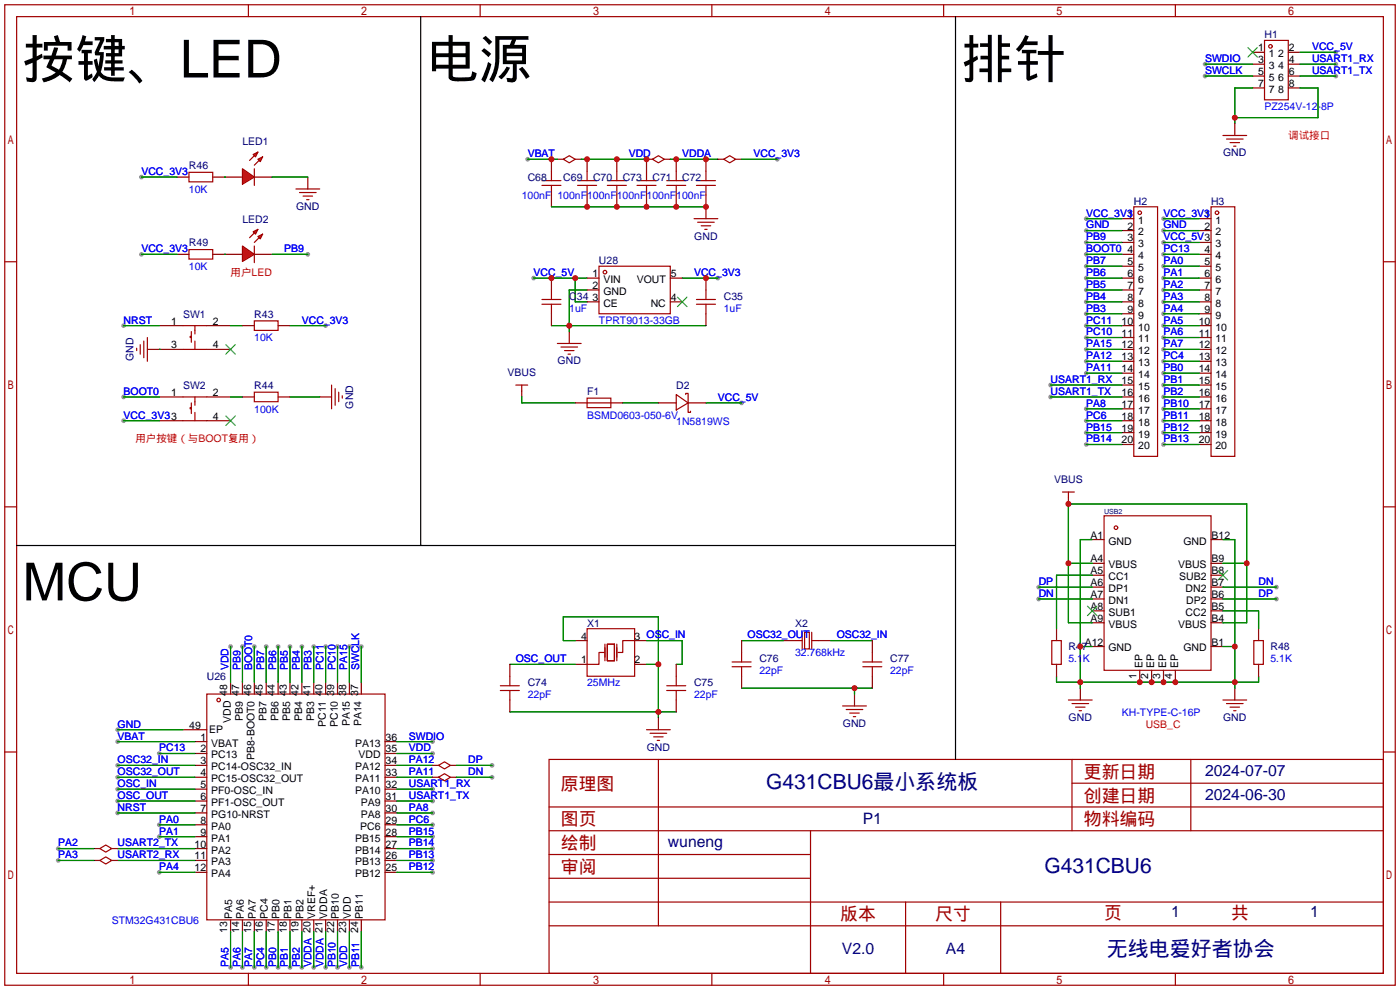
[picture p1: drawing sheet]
<svg xmlns="http://www.w3.org/2000/svg" width="299mm" height="212mm" viewBox="0 0 299 212" stroke-linecap="round" stroke-linejoin="round" font-family="sans-serif">
<g fill="#999">
<circle cx="26.4" cy="69.6" r=".51"/>
<circle cx="26.4" cy="84.8" r=".51"/>
<circle cx="26.4" cy="89.9" r=".51"/>
<circle cx="69.6" cy="69.6" r=".51"/>
<circle cx="222" cy="125.5" r=".51"/>
<circle cx="272.8" cy="125.5" r=".51"/>
<circle cx="272.8" cy="128" r=".51"/>
<circle cx="222" cy="128" r=".51"/>
<circle cx="114" cy="59.4" r=".51"/>
<circle cx="153.4" cy="59.4" r=".51"/>
<circle cx="25.1" cy="156" r=".51"/>
<circle cx="25.1" cy="158.5" r=".51"/>
<circle cx="25.1" cy="163.6" r=".51"/>
<circle cx="25.1" cy="166.1" r=".51"/>
<circle cx="25.1" cy="168.7" r=".51"/>
<circle cx="25.1" cy="171.2" r=".51"/>
<circle cx="25.1" cy="173.7" r=".51"/>
<circle cx="67.1" cy="206.8" r=".51"/>
<circle cx="69.6" cy="206.8" r=".51"/>
<circle cx="74.7" cy="206.8" r=".51"/>
<circle cx="92.5" cy="158.5" r=".51"/>
<circle cx="77.2" cy="138.2" r=".51"/>
<circle cx="92.5" cy="171.2" r=".51"/>
<circle cx="92.5" cy="173.7" r=".51"/>
<circle cx="285.5" cy="16.3" r=".51"/>
<circle cx="257.6" cy="16.3" r=".51"/>
<circle cx="257.6" cy="13.7" r=".51"/>
<circle cx="12.4" cy="181.4" r=".51"/>
<circle cx="12.4" cy="183.9" r=".51"/>
<circle cx="285.5" cy="13.7" r=".51"/>
<circle cx="285.5" cy="11.2" r=".51"/>
<circle cx="112.8" cy="34" r=".51"/>
<circle cx="49.3" cy="138.2" r=".51"/>
<circle cx="92.5" cy="161" r=".51"/>
<circle cx="166.1" cy="34" r=".51"/>
<circle cx="30.2" cy="37.8" r=".51"/>
<circle cx="248.7" cy="56.9" r=".51"/>
<circle cx="34" cy="176.3" r=".51"/>
<circle cx="248.7" cy="62" r=".51"/>
<circle cx="248.7" cy="64.5" r=".51"/>
<circle cx="34" cy="178.8" r=".51"/>
<circle cx="248.7" cy="59.4" r=".51"/>
<circle cx="49.3" cy="206.8" r=".51"/>
<circle cx="248.7" cy="69.6" r=".51"/>
<circle cx="248.7" cy="67.1" r=".51"/>
<circle cx="34" cy="186.4" r=".51"/>
<circle cx="54.4" cy="138.2" r=".51"/>
<circle cx="248.7" cy="54.4" r=".51"/>
<circle cx="51.8" cy="206.8" r=".51"/>
<circle cx="54.4" cy="206.8" r=".51"/>
<circle cx="56.9" cy="206.8" r=".51"/>
<circle cx="59.4" cy="206.8" r=".51"/>
<circle cx="62" cy="206.8" r=".51"/>
<circle cx="64.5" cy="206.8" r=".51"/>
<circle cx="248.7" cy="72.1" r=".51"/>
<circle cx="248.7" cy="74.7" r=".51"/>
<circle cx="248.7" cy="77.2" r=".51"/>
<circle cx="248.7" cy="79.8" r=".51"/>
<circle cx="248.7" cy="82.3" r=".51"/>
<circle cx="248.7" cy="84.8" r=".51"/>
<circle cx="72.1" cy="206.8" r=".51"/>
<circle cx="248.7" cy="87.4" r=".51"/>
<circle cx="77.2" cy="206.8" r=".51"/>
<circle cx="248.7" cy="89.9" r=".51"/>
<circle cx="92.5" cy="186.4" r=".51"/>
<circle cx="92.5" cy="183.9" r=".51"/>
<circle cx="248.7" cy="92.5" r=".51"/>
<circle cx="248.7" cy="95" r=".51"/>
<circle cx="51.8" cy="138.2" r=".51"/>
<circle cx="248.7" cy="51.8" r=".51"/>
<circle cx="34" cy="161" r=".51"/>
<circle cx="232.2" cy="54.4" r=".51"/>
<circle cx="232.2" cy="51.8" r=".51"/>
<circle cx="56.9" cy="138.2" r=".51"/>
<circle cx="232.2" cy="56.9" r=".51"/>
<circle cx="59.4" cy="138.2" r=".51"/>
<circle cx="232.2" cy="59.4" r=".51"/>
<circle cx="62" cy="138.2" r=".51"/>
<circle cx="64.5" cy="138.2" r=".51"/>
<circle cx="67.1" cy="138.2" r=".51"/>
<circle cx="232.2" cy="67.1" r=".51"/>
<circle cx="232.2" cy="62" r=".51"/>
<circle cx="232.2" cy="64.5" r=".51"/>
<circle cx="69.6" cy="138.2" r=".51"/>
<circle cx="72.1" cy="138.2" r=".51"/>
<circle cx="74.7" cy="138.2" r=".51"/>
<circle cx="232.2" cy="69.6" r=".51"/>
<circle cx="232.2" cy="72.1" r=".51"/>
<circle cx="232.2" cy="74.7" r=".51"/>
<circle cx="92.5" cy="168.7" r=".51"/>
<circle cx="224.5" cy="82.3" r=".51"/>
<circle cx="232.2" cy="79.8" r=".51"/>
<circle cx="232.2" cy="77.2" r=".51"/>
<circle cx="224.5" cy="84.8" r=".51"/>
<circle cx="232.2" cy="87.4" r=".51"/>
<circle cx="92.5" cy="176.3" r=".51"/>
<circle cx="92.5" cy="178.8" r=".51"/>
<circle cx="92.5" cy="181.4" r=".51"/>
<circle cx="232.2" cy="89.9" r=".51"/>
<circle cx="232.2" cy="92.5" r=".51"/>
<circle cx="232.2" cy="95" r=".51"/>
<circle cx="232.2" cy="49.3" r=".51"/>
<circle cx="248.7" cy="49.3" r=".51"/>
<circle cx="248.7" cy="46.7" r=".51"/>
<circle cx="232.2" cy="46.7" r=".51"/>
<circle cx="105.2" cy="163.6" r=".51"/>
<circle cx="105.2" cy="166.1" r=".51"/>
<circle cx="30.2" cy="54.4" r=".51"/>
<circle cx="65.8" cy="54.4" r=".51"/>
<circle cx="158.5" cy="86.1" r=".51"/>
</g>
<g fill="none" stroke="#a10000" stroke-width=".25">
<path d="M1 1h297.2v209.6h-297.2zM3.6 3.6h292.1v204.4h-292.1zM53.1 1v2.6M102.6 1v2.6M152.1 1v2.6M201.7 1v2.6M251.2 1v2.6M270.3 8.6h5v12.7h-5zM54.4 36.1v3.5M115.8 39.6h4.1M115.8 38.6h4.1M117.9 36.6v2"/>
<path d="M117.9 39.6v2.1M120.4 34l1.3-.7 1.2 .7-1.2 .8zM123.4 39.6h4.1M123.4 38.6h4.1M125.5 36.6v2M125.5 39.6v2.1M129.8 39.6h4.1M129.8 38.6h4.1M131.8 36.6v2M131.8 39.6v2.1M136.1 39.6h4.1M136.1 38.6h4.1"/>
<path d="M138.2 36.6v2M138.2 39.6v2.1M139.4 34l1.3-.7 1.3 .7-1.3 .8zM142.5 39.6h4.1M142.5 38.6h4.1M144.5 36.6v2M144.5 39.6v2.1M148.8 39.6h4.1M148.8 38.6h4.1M150.9 36.6v2M150.9 39.6v2.1M154.7 34l1.3-.7 1.2 .7-1.2 .8z"/>
<path d="M261.4 29h5M262.1 29.7h3.6M262.9 30.5h2M263.7 31.2h.5M1 55.9h2.6M148.3 46.7h5.1M149.1 47.5h3.6M149.9 48.3h2M150.6 49h.5M242.3 44.2h5.1v53.3h-5.1zM258.8 44.2h5.1v53.3h-5.1zM295.7 55.9h2.5"/>
<path d="M29.2 74.4v.5M30 73.7v2M30.7 72.9v3.6M31.5 72.1v5.1M39.1 74.7h5.1M39.1 69.6h5.1M40.9 71.9h-.3v.2h.3M40.9 70.9v2.3M41.7 69.6v1.8M41.7 72.9v1.8M54.4 68.6h5v2h-5zM115.8 65h4.1"/>
<path d="M115.8 64h4.1M117.9 62v2M117.9 65v2.1M119.1 73.4h5.1M119.9 74.2h3.5M120.6 74.9h2.1M121.4 75.7h.5M148.8 65h4.1M148.8 64h4.1M150.9 62v2M150.9 65v2.1M39.1 89.9h5.1"/>
<path d="M39.1 84.8h5.1M40.9 87.1h-.3v.3h.3M40.9 86.1v2.3M41.7 84.8v1.8M41.7 88.1v1.8M54.4 83.8h5v2.1h-5zM70.9 82.3v5.1M71.6 83.1v3.5M72.4 83.8v2.1M73.2 84.6v.5M110.2 82.3h2.6M111.5 82.3v1.3"/>
<path d="M1 108.3h2.6M227.1 105.2h2.5M228.3 105.2v1.2M236 110.2h22.8v33.1h-22.8zM295.7 108.3h2.5M125.5 134.4h10.1v10.1h-10.1zM129 139.4h-1v2.6h-2.5M129.3 137.7v3.5M129.8 137.7h1.5v3.5h-1.5zM131.8 137.7v3.5M135.6 136.9h-2.5v2.5h-1M169.9 136.9h1.5"/>
<path d="M171.4 135.1v3.6M172 135.1h1v3.6h-1zM173.5 135.1v3.6M173.5 136.9h1.5M44.2 148.3h38.1v48.3h-38.1zM138.2 156h5.1M138.9 156.7h3.6M139.7 157.5h2M140.5 158.2h.5M180.1 150.9h5.1M180.8 151.6h3.6M181.6 152.4h2"/>
<path d="M182.4 153.2h.5M228.3 149.6h5.1M229.1 150.4h3.6M229.9 151.1h2M230.6 151.9h.5M261.4 149.6h5M262.1 150.4h3.6M262.9 151.1h2M263.7 151.9h.5M1 160.7h2.6M117.3 162.3h178.4v45.7h-178.4zM117.3 177.5h178.4"/>
<path d="M117.3 172.5h178.4M140.7 162.3v35.6M173.2 177.5v30.5M229.1 162.3v15.2M229.1 167.4h66.6M254.5 162.3v15.2M295.7 160.7h2.5M21.3 181.4l1.3-.8 1.3 .8-1.3 .7zM21.3 183.9l1.3-.8 1.3 .8-1.3 .8zM117.3 182.6h55.9M117.3 197.9h178.4M117.3 192.8h178.4"/>
<path d="M117.3 187.7h55.9M193.5 192.8v15.2M213.9 192.8v15.2M53.1 208v2.6M102.6 208v2.6M152.1 208v2.6M201.7 208v2.6M251.2 208v2.6"/>
<circle cx="271.5" cy="9.9" r=".38"/>
<circle cx="243.6" cy="45.5" r=".38"/>
<circle cx="260.1" cy="45.5" r=".38"/>
<circle cx="238.5" cy="112.8" r=".38"/>
<circle cx="46.7" cy="149.6" r=".38"/>
</g>
<g fill="none" stroke="#870000" stroke-width=".25">
<path d="M267.7 11.2h2.6M267.7 18.8h2.6M267.7 13.7h2.6M267.7 16.3h2.6M275.3 11.2h2.6M275.3 18.8h2.6M275.3 13.7h2.6M275.3 16.3h2.6M117.9 34v2.6M119.1 34h1.3M122.9 34h1.3M125.5 34v2.6"/>
<path d="M131.8 34v2.6M139.4 34h-1.2v2.6M142 34h1.3M144.5 34v2.6M150.9 34v2.6M153.4 34h1.3M157.2 34h1.3M263.9 26.4v2.6M117.9 41.7v2.5M117.9 59.4v2.6M125.5 41.7v2.5M131.8 41.7v2.5"/>
<path d="M138.2 41.7v2.5M144.5 41.7v2.5M150.9 41.7v5M150.9 59.4v2.6M239.8 46.7h2.5M239.8 49.3h2.5M239.8 51.8h2.5M239.8 54.4h2.5M239.8 56.9h2.5M239.8 59.4h2.5M256.3 46.7h2.5M256.3 49.3h2.5"/>
<path d="M256.3 51.8h2.5M256.3 54.4h2.5M256.3 56.9h2.5M256.3 59.4h2.5M31.5 74.7h7.6M34 69.6h5.1M44.2 74.7h5.1M44.2 69.6h5.1M51.8 69.6h2.6M59.4 69.6h2.6M117.9 67.1v2.5M121.7 70.9v2.5"/>
<path d="M150.9 67.1v2.5M239.8 74.7h2.5M239.8 69.6h2.5M239.8 62h2.5M239.8 64.5h2.5M239.8 67.1h2.5M239.8 72.1h2.5M239.8 77.2h2.5M239.8 79.8h2.5M256.3 74.7h2.5M256.3 69.6h2.5M256.3 62h2.5"/>
<path d="M256.3 64.5h2.5M256.3 67.1h2.5M256.3 72.1h2.5M256.3 77.2h2.5M256.3 79.8h2.5M34 89.9h5.1M34 84.8h5.1M44.2 89.9h5.1M44.2 84.8h5.1M51.8 84.8h2.6M59.4 84.8h2.6M68.3 84.8h2.6"/>
<path d="M111.5 83.6v1.2M239.8 89.9h2.5M239.8 84.8h2.5M239.8 82.3h2.5M239.8 87.4h2.5M239.8 92.5h2.5M239.8 95h2.5M256.3 89.9h2.5M256.3 84.8h2.5M256.3 82.3h2.5M256.3 87.4h2.5M256.3 92.5h2.5"/>
<path d="M256.3 95h2.5M228.3 106.4v1.3M233.4 115.3h2.6M258.8 115.3h2.6M122.9 136.9h2.6M135.6 136.9h2.6M167.4 136.9h2.5M175 136.9h2.5M233.4 138.2h2.6M233.4 133.1h2.6M233.4 130.6h2.6M233.4 128h2.6"/>
<path d="M233.4 125.5h2.6M233.4 122.9h2.6M233.4 120.4h2.6M258.8 138.2h2.6M258.8 133.1h2.6M258.8 130.6h2.6M258.8 128h2.6M258.8 125.5h2.6M258.8 122.9h2.6M258.8 120.4h2.6M39.1 156h5.1M41.7 158.5h2.5"/>
<path d="M49.3 145.8v2.5M51.8 145.8v2.5M54.4 145.8v2.5M56.9 145.8v2.5M59.4 145.8v2.5M62 145.8v2.5M64.5 145.8v2.5M67.1 145.8v2.5M69.6 145.8v2.5M72.1 145.8v2.5M74.7 145.8v2.5M77.2 145.8v2.5"/>
<path d="M82.3 158.5h2.5M122.9 142h2.6M135.6 142h2.6M140.7 153.4v2.6M182.6 148.3v2.6M230.9 147.1v2.5M243.6 143.3v2.5M246.1 143.3v2.5M248.7 143.3v2.5M251.2 143.3v2.5M263.9 147.1v2.5M41.7 161h2.5"/>
<path d="M41.7 163.6h2.5M41.7 166.1h2.5M41.7 168.7h2.5M41.7 171.2h2.5M41.7 173.7h2.5M41.7 176.3h2.5M41.7 178.8h2.5M82.3 161h2.5M82.3 163.6h2.5M82.3 166.1h2.5M82.3 168.7h2.5M82.3 171.2h2.5"/>
<path d="M82.3 173.7h2.5M82.3 176.3h2.5M82.3 178.8h2.5M20.1 181.4h1.2M20.1 183.9h1.2M23.9 181.4h1.2M23.9 183.9h1.2M41.7 181.4h2.5M41.7 183.9h2.5M41.7 186.4h2.5M49.3 196.6v2.5M51.8 196.6v2.5"/>
<path d="M54.4 196.6v2.5M56.9 196.6v2.5M59.4 196.6v2.5M62 196.6v2.5M64.5 196.6v2.5M67.1 196.6v2.5M69.6 196.6v2.5M72.1 196.6v2.5M74.7 196.6v2.5M77.2 196.6v2.5M82.3 181.4h2.5M82.3 183.9h2.5"/>
<path d="M82.3 186.4h2.5"/>
</g>
<g fill="none" stroke="#008700" stroke-width=".25">
<path d="M257.6 16.3h10.1M257.6 13.7h10.1M267.7 18.8h-3.8v7.6M277.9 18.8h3.8v6.3h-17.8M277.9 16.3h7.6M277.9 13.7h7.6M277.9 11.2h7.6M112.8 34h6.3M124.2 34h14M143.3 34h10.1M158.5 34h7.6M114 59.4h11.5"/>
<path d="M117.9 44.2h33M122.9 59.4v5.1h2.6M145.8 59.4h7.6M26.4 69.6h7.6M34 74.7h.1M49.3 69.6h2.5M62 69.6h7.6M117.9 69.6h33M125.5 62h-3.8v8.9M26.4 84.8h7.6M26.4 89.9h7.6M49.3 84.8h2.5"/>
<path d="M62 84.8h6.3M111.5 84.8v1.3h11.4M133.1 86.1h7.6M233.4 115.3h-2.5v31.8M261.4 115.3h2.5v31.8M49.3 138.2v7.6M77.2 138.2v7.6M122.9 136.9h-2.5v-5.1h20.3v21.6M138.2 136.9h7.6v5.1h-1.3M158.5 136.9h8.9M177.5 136.9h8.9M222 125.5h11.4"/>
<path d="M222 128h11.4M228.3 120.4h5.1M230.9 138.2h2.5M233.4 133.1h-5.1v-25.4h38.1v25.4h-5M261.4 120.4h5M261.4 138.2h2.5M261.4 125.5h11.4M261.4 128h11.4M25.1 156h14M25.1 158.5h16.6M84.8 158.5h7.7M109 142h13.9"/>
<path d="M109 152.1h35.5M138.2 142h2.5M158.5 147.1h27.9M182.6 147.1v1.2M225.8 144.5v1.3h43.2v-1.3M25.1 163.6h16.6M25.1 166.1h16.6M25.1 168.7h16.6M25.1 171.2h16.6M25.1 173.7h16.6M84.8 171.2h7.7M84.8 173.7h7.7"/>
<path d="M84.8 161h7.7M12.4 183.9h7.7M12.4 181.4h7.7M25.1 183.9h16.6M25.1 181.4h16.6M67.1 199.1v7.7M69.6 199.1v7.7M74.7 199.1v7.7"/>
</g>
<path d="M266.7 10.2l2 2M268.7 10.2l-2 2M48.3 73.7l2 2M50.3 73.7l-2 2M48.3 88.9l2 2M50.3 88.9l-2 2M232.4 129.5l2 2.1M234.4 129.5l-2 2.1M260.3 121.9l2.1 2.1M262.4 121.9l-2.1 2.1" fill="none" stroke="#3c3" stroke-width=".25"/>
<g fill="#f00" stroke="#a10000" stroke-width=".25">
<path d="M51.8 36.1l2.6 1.7-2.6 1.6z"/>
<path d="M54.1 33l1-.5-.5 1z"/>
<path d="M55.1 34l1-.5-.5 1z"/>
</g>
<g fill="none" stroke="#a10000" stroke-width=".25">
<path d="M40.4 36.8h5.1v2.1h-5.1zM54.4 33.3l-1.1 1M55.4 34.3l-1 1M54.4 52.6v3.5M63.2 40.4h5.1M64 41.1h3.6M64.8 41.9h2M65.5 42.7h.5M128 56.9h15.3v10.2h-15.3zM158.5 139.4v2.1M186.4 139.4v2.1M224.8 136.9h2v5.1h-2z"/>
<path d="M268 136.9h2v5.1h-2zM106.9 147.6h4.1M106.9 146.6h4.1M109 144.5v2.1M109 147.6v2M142.5 147.6h4.1M142.5 146.6h4.1M144.5 144.5v2.1M144.5 147.6v2M156.5 142.5h4M156.5 141.5h4M158.5 142.5v2"/>
<path d="M184.4 142.5h4.1M184.4 141.5h4.1M186.4 142.5v2M93.7 163.6l1.3-.8 1.3 .8-1.3 .7zM93.7 166.1l1.3-.7 1.3 .7-1.3 .8z"/>
<circle cx="129.3" cy="58.2" r=".38"/>
</g>
<g fill="none" stroke="#870000" stroke-width=".25">
<path d="M37.8 37.8h2.6M45.5 37.8h6.3M54.4 37.8h3.8M65.8 37.8v2.6M125.5 59.4h2.5M143.3 59.4h2.5M125.5 64.5h2.5M125.5 62h2.5M143.3 64.5h2.5M158.5 136.9v2.5M186.4 136.9v2.5M225.8 134.4v2.5"/>
<path d="M269 134.4v2.5M109 142v2.5M109 149.6v2.5M144.5 142v2.5M144.5 149.6v2.5M158.5 144.5v2.6M186.4 144.5v2.6M225.8 142v2.5M269 142v2.5M92.5 163.6h1.2M92.5 166.1h1.2M96.3 163.6h1.2"/>
<path d="M96.3 166.1h1.2"/>
</g>
<g fill="none" stroke="#008700" stroke-width=".25">
<path d="M30.2 37.8h7.6M48 37.8h.1M58.2 37.8h7.6M232.2 56.9h7.6M232.2 59.4h7.6M232.2 54.4h7.6M232.2 51.8h7.6M232.2 49.3h7.6M232.2 46.7h7.6M248.7 56.9h7.6M248.7 59.4h7.6M248.7 54.4h7.6"/>
<path d="M248.7 51.8h7.6M248.7 49.3h7.6M248.7 46.7h7.6M232.2 62h7.6M232.2 64.5h7.6M232.2 69.6h7.6M232.2 67.1h7.6M232.2 72.1h7.6M232.2 74.7h7.6M232.2 77.2h7.6M232.2 79.8h7.6M248.7 62h7.6"/>
<path d="M248.7 64.5h7.6M248.7 69.6h7.6M248.7 67.1h7.6M248.7 72.1h7.6M248.7 74.7h7.6M248.7 77.2h7.6M248.7 79.8h7.6M224.5 82.3h15.3M224.5 84.8h15.3M232.2 87.4h7.6M232.2 89.9h7.6M232.2 92.5h7.6"/>
<path d="M232.2 95h7.6M248.7 82.3h7.6M248.7 84.8h7.6M248.7 87.4h7.6M248.7 89.9h7.6M248.7 92.5h7.6M248.7 95h7.6M51.8 138.2v7.6M54.4 138.2v7.6M56.9 138.2v7.6M59.4 138.2v7.6M62 138.2v7.6"/>
<path d="M64.5 138.2v7.6M67.1 138.2v7.6M69.6 138.2v7.6M72.1 138.2v7.6M74.7 138.2v7.6M233.4 122.9h-7.6v11.5M261.4 130.6h7.6v3.8M34 176.3h7.7M34 178.8h7.7M34 161h7.7M84.8 176.3h7.7M84.8 178.8h7.7"/>
<path d="M84.8 163.6h7.7M84.8 166.1h7.7M84.8 168.7h7.7M97.5 163.6h7.7M97.5 166.1h7.7M34 186.4h7.7M49.3 199.1v7.7M51.8 199.1v7.7M54.4 199.1v7.7M56.9 199.1v7.7M59.4 199.1v7.7M62 199.1v7.7"/>
<path d="M64.5 199.1v7.7M72.1 199.1v7.7M77.2 199.1v7.7M84.8 186.4h7.7M84.8 183.9h7.7M84.8 181.4h7.7"/>
</g>
<path d="M144.8 63.5l2 2M146.8 63.5l-2 2" fill="none" stroke="#3c3" stroke-width=".25"/>
<g fill="#f00" stroke="#a10000" stroke-width=".25">
<path d="M51.8 52.6l2.6 1.8-2.6 1.5z"/>
<path d="M54.1 49.5l1-.5-.5 1z"/>
<path d="M55.1 50.5l1-.5-.5 1.1z"/>
</g>
<path d="M40.4 53.3h5.1v2.1h-5.1zM54.4 49.8l-1.1 1M55.4 50.8l-1 1M125.5 85.1h5.1v2h-5.1zM125.5 86.1h5.1M144.5 84.3l2.6 1.8-2.6 1.5zM146.6 84.3v-.2h.5v4h.5v-.2" fill="none" stroke="#a10000" stroke-width=".25"/>
<path d="M37.8 54.4h2.6M45.5 54.4h6.3M54.4 54.4h3.8M122.9 86.1h2.6M130.6 86.1h2.5M140.7 86.1h3.8M147.1 86.1h3.8" fill="none" stroke="#870000" stroke-width=".25"/>
<path d="M30.2 54.4h7.6M48 54.4h.1M58.2 54.4h7.6M150.9 86.1h7.6" fill="none" stroke="#008700" stroke-width=".25"/>
<path d="M89.9 3.6v113h-86.3M204.2 3.6v113M89.9 116.6h114.3v45.7" fill="none" stroke="#000" stroke-width=".25"/>
<g fill="#c00">
<circle cx="140.7" cy="152.1" r=".63"/>
<circle cx="140.7" cy="142" r=".63"/>
<circle cx="182.6" cy="147.1" r=".63"/>
<circle cx="228.3" cy="120.4" r=".63"/>
<circle cx="228.3" cy="107.7" r=".63"/>
<circle cx="266.4" cy="120.4" r=".63"/>
<circle cx="263.9" cy="138.2" r=".63"/>
<circle cx="263.9" cy="145.8" r=".63"/>
<circle cx="251.2" cy="145.8" r=".63"/>
<circle cx="230.9" cy="138.2" r=".63"/>
<circle cx="230.9" cy="145.8" r=".63"/>
<circle cx="243.6" cy="145.8" r=".63"/>
<circle cx="248.7" cy="145.8" r=".63"/>
<circle cx="246.1" cy="145.8" r=".63"/>
<circle cx="122.9" cy="59.4" r=".63"/>
<circle cx="117.9" cy="59.4" r=".63"/>
<circle cx="150.9" cy="59.4" r=".63"/>
<circle cx="121.7" cy="69.6" r=".63"/>
<circle cx="263.9" cy="25.1" r=".63"/>
<circle cx="117.9" cy="34" r=".63"/>
<circle cx="125.5" cy="34" r=".63"/>
<circle cx="131.8" cy="34" r=".63"/>
<circle cx="138.2" cy="34" r=".63"/>
<circle cx="144.5" cy="34" r=".63"/>
<circle cx="150.9" cy="34" r=".63"/>
<circle cx="138.2" cy="44.2" r=".63"/>
<circle cx="144.5" cy="44.2" r=".63"/>
<circle cx="125.5" cy="44.2" r=".63"/>
<circle cx="131.8" cy="44.2" r=".63"/>
<circle cx="150.9" cy="44.2" r=".63"/>
</g>
<g font-size="11.2">
<text x="4.8" y="16.6">按键、LED</text>
<text x="91.2" y="16.6">电源</text>
<text x="205.5" y="16.6">排针</text>
<text x="4.8" y="128.3">MCU</text>
</g>
<g font-size="4.5" fill="#000080">
<text x="163.8" y="168.7">G431CBU6最小系统板</text>
<text x="223.2" y="186.5">G431CBU6</text>
<text x="236.6" y="204.3">无线电爱好者协会</text>
</g>
<g font-size="3.8" fill="#a00000">
<text x="231.6" y="166.2">更新日期</text>
<text x="119.9" y="168.8">原理图</text>
<text x="231.6" y="171.3">创建日期</text>
<text x="119.9" y="176.4">图页</text>
<text x="231.6" y="176.4">物料编码</text>
<text x="119.9" y="181.5">绘制</text>
<text x="119.9" y="186.6">审阅</text>
<text x="179.6" y="196.7">版本</text>
<text x="199.9" y="196.7">尺寸</text>
<text x="236" y="196.5">页</text>
<text x="263.1" y="196.5">共</text>
</g>
<g font-size="3.4" fill="#000080">
<text x="257.6" y="165.9">2024-07-07</text>
<text x="257.6" y="170.9">2024-06-30</text>
<text x="184.4" y="176">P1</text>
<text x="142.7" y="181.1">wuneng</text>
<text x="250.3" y="196.1">1</text>
<text x="280" y="196.1">1</text>
<text x="179.9" y="204">V2.0</text>
<text x="202.2" y="204">A4</text>
</g>
<g font-size="2.2">
<text x="268.9" y="11">1</text>
<text x="275.5" y="11">2</text>
<text x="268.9" y="13.5">3</text>
<text x="268.9" y="16">5</text>
<text x="271.2" y="12.2">1</text>
<text x="271.2" y="14.8">3</text>
<text x="271.2" y="17.3">5</text>
<text x="273.1" y="17.3">6</text>
<text x="273.1" y="14.8">4</text>
<text x="273.1" y="12.2">2</text>
<text x="275.5" y="16">6</text>
<text x="275.5" y="13.5">4</text>
<text x="268.9" y="18.6">7</text>
<text x="271.2" y="19.9">7</text>
<text x="273.1" y="19.9">8</text>
<text x="275.5" y="18.6">8</text>
<text x="240.9" y="46.5">1</text>
<text x="243.3" y="47.8">1</text>
<text x="257.5" y="46.5">1</text>
<text x="259.8" y="47.8">1</text>
<text x="240.9" y="49.1">2</text>
<text x="240.9" y="51.6">3</text>
<text x="243.3" y="50.3">2</text>
<text x="243.3" y="52.9">3</text>
<text x="257.5" y="49.1">2</text>
<text x="259.8" y="50.3">2</text>
<text x="259.8" y="52.9">3</text>
<text x="126.6" y="59.2">1</text>
<text x="143.4" y="59.2">5</text>
<text x="240.9" y="54.1">4</text>
<text x="240.9" y="56.7">5</text>
<text x="240.9" y="59.2">6</text>
<text x="243.3" y="55.4">4</text>
<text x="243.3" y="58">5</text>
<text x="257.5" y="54.1">4</text>
<text x="257.5" y="56.7">5</text>
<text x="257.5" y="59.2">6</text>
<text x="259.8" y="55.4">4</text>
<text x="259.8" y="58">5</text>
<text x="126.6" y="64.3">3</text>
<text x="126.6" y="61.8">2</text>
<text x="129" y="65.6">CE</text>
<text x="129" y="63">GND</text>
<text x="129" y="60.5">VIN</text>
<text x="136.1" y="60.5">VOUT</text>
<text x="139.1" y="65.6">NC</text>
<text x="143.4" y="64.3">4</text>
<text x="240.9" y="61.8">7</text>
<text x="240.9" y="64.3">8</text>
<text x="243.3" y="60.5">6</text>
<text x="243.3" y="63">7</text>
<text x="243.3" y="65.6">8</text>
<text x="257.5" y="61.8">7</text>
<text x="257.5" y="64.3">8</text>
<text x="259.8" y="60.5">6</text>
<text x="259.8" y="63">7</text>
<text x="259.8" y="65.6">8</text>
<text x="36.6" y="69.4">1</text>
<text x="45.5" y="69.4">2</text>
<text x="239.7" y="69.4">10</text>
<text x="239.7" y="71.9">11</text>
<text x="240.9" y="66.8">9</text>
<text x="243.3" y="68.1">9</text>
<text x="243.3" y="70.7">10</text>
<text x="256.2" y="69.4">10</text>
<text x="256.2" y="71.9">11</text>
<text x="257.5" y="66.8">9</text>
<text x="259.8" y="68.1">9</text>
<text x="259.8" y="70.7">10</text>
<text x="36.6" y="74.5">3</text>
<text x="45.5" y="74.5">4</text>
<text x="239.7" y="74.5">12</text>
<text x="239.7" y="77">13</text>
<text x="243.3" y="73.2">11</text>
<text x="243.3" y="75.7">12</text>
<text x="256.2" y="74.5">12</text>
<text x="256.2" y="77">13</text>
<text x="259.8" y="73.2">11</text>
<text x="259.8" y="75.7">12</text>
<text x="239.7" y="79.5">14</text>
<text x="239.7" y="82.1">15</text>
<text x="243.3" y="78.3">13</text>
<text x="243.3" y="80.8">14</text>
<text x="243.3" y="83.4">15</text>
<text x="256.2" y="79.5">14</text>
<text x="256.2" y="82.1">15</text>
<text x="259.8" y="78.3">13</text>
<text x="259.8" y="80.8">14</text>
<text x="259.8" y="83.4">15</text>
<text x="36.6" y="84.6">1</text>
<text x="45.5" y="89.7">4</text>
<text x="45.5" y="84.6">2</text>
<text x="239.7" y="84.6">16</text>
<text x="239.7" y="87.2">17</text>
<text x="239.7" y="89.7">18</text>
<text x="243.3" y="85.9">16</text>
<text x="243.3" y="88.4">17</text>
<text x="256.2" y="84.6">16</text>
<text x="256.2" y="87.2">17</text>
<text x="256.2" y="89.7">18</text>
<text x="259.8" y="85.9">16</text>
<text x="259.8" y="88.4">17</text>
<text x="239.7" y="92.2">19</text>
<text x="239.7" y="94.8">20</text>
<text x="243.3" y="91">18</text>
<text x="243.3" y="93.5">19</text>
<text x="256.2" y="92.2">19</text>
<text x="256.2" y="94.8">20</text>
<text x="259.8" y="91">18</text>
<text x="259.8" y="93.5">19</text>
<text x="243.3" y="96.1">20</text>
<text x="259.8" y="96.1">20</text>
<text x="233.1" y="115.1">A1</text>
<text x="236.9" y="116.4">GND</text>
<text x="252.9" y="116.4">GND</text>
<text x="259" y="115.1">B12</text>
<text x="233.1" y="125.3">A6</text>
<text x="233.1" y="122.7">A5</text>
<text x="233.1" y="120.2">A4</text>
<text x="236.9" y="124">CC1</text>
<text x="236.9" y="121.5">VBUS</text>
<text x="251.8" y="121.5">VBUS</text>
<text x="252" y="124">SUB2</text>
<text x="259" y="120.2">B9</text>
<text x="259" y="122.7">B8</text>
<text x="259" y="125.3">B7</text>
<text x="233.1" y="130.3">A8</text>
<text x="233.1" y="127.8">A7</text>
<text x="236.9" y="131.6">SUB1</text>
<text x="236.9" y="129.1">DN1</text>
<text x="236.9" y="126.5">DP1</text>
<text x="253.4" y="126.5">DN2</text>
<text x="253.4" y="131.6">CC2</text>
<text x="253.5" y="129.1">DP2</text>
<text x="259" y="127.8">B6</text>
<text x="259" y="130.3">B5</text>
<text x="124.2" y="136.7">4</text>
<text x="135.6" y="136.7">3 OSC_IN</text>
<text x="231.9" y="138">A12</text>
<text x="233.1" y="132.9">A9</text>
<text x="236.9" y="134.2">VBUS</text>
<text x="251.8" y="134.2">VBUS</text>
<text x="259" y="132.9">B4</text>
<text x="259" y="138">B1</text>
<text x="124.2" y="141.8">1</text>
<text x="135.6" y="141.8">2</text>
<text x="236.9" y="139.2">GND</text>
<text x="244.2" y="142.8" transform="rotate(-90 244.2 142.8)">EP</text>
<text x="246.7" y="142.8" transform="rotate(-90 246.7 142.8)">EP</text>
<text x="249.2" y="142.8" transform="rotate(-90 249.2 142.8)">EP</text>
<text x="251.8" y="142.8" transform="rotate(-90 251.8 142.8)">EP</text>
<text x="252.9" y="139.2">GND</text>
<text x="48.6" y="148.7" transform="rotate(-90 48.6 148.7)">48</text>
<text x="51.1" y="148.7" transform="rotate(-90 51.1 148.7)">47</text>
<text x="53.7" y="148.7" transform="rotate(-90 53.7 148.7)">46</text>
<text x="56.2" y="148.7" transform="rotate(-90 56.2 148.7)">45</text>
<text x="58.7" y="148.7" transform="rotate(-90 58.7 148.7)">44</text>
<text x="61.3" y="148.7" transform="rotate(-90 61.3 148.7)">43</text>
<text x="63.8" y="148.7" transform="rotate(-90 63.8 148.7)">42</text>
<text x="66.4" y="148.7" transform="rotate(-90 66.4 148.7)">41</text>
<text x="68.9" y="148.7" transform="rotate(-90 68.9 148.7)">40</text>
<text x="71.4" y="148.7" transform="rotate(-90 71.4 148.7)">39</text>
<text x="74" y="148.7" transform="rotate(-90 74 148.7)">38</text>
<text x="76.5" y="148.7" transform="rotate(-90 76.5 148.7)">37</text>
<text x="242.9" y="145.1" transform="rotate(-90 242.9 145.1)">1</text>
<text x="245.4" y="145.1" transform="rotate(-90 245.4 145.1)">2</text>
<text x="248" y="145.1" transform="rotate(-90 248 145.1)">3</text>
<text x="250.5" y="145.1" transform="rotate(-90 250.5 145.1)">4</text>
<text x="40.4" y="155.7">49</text>
<text x="49.3" y="154.5" transform="rotate(-90 49.3 154.5)">VDD</text>
<text x="51.9" y="154" transform="rotate(-90 51.9 154)">PB9</text>
<text x="57" y="154" transform="rotate(-90 57 154)">PB7</text>
<text x="59.5" y="154" transform="rotate(-90 59.5 154)">PB6</text>
<text x="62" y="154" transform="rotate(-90 62 154)">PB5</text>
<text x="64.6" y="154" transform="rotate(-90 64.6 154)">PB4</text>
<text x="67.1" y="154" transform="rotate(-90 67.1 154)">PB3</text>
<text x="69.7" y="155.4" transform="rotate(-90 69.7 155.4)">PC11</text>
<text x="72.2" y="155.4" transform="rotate(-90 72.2 155.4)">PC10</text>
<text x="74.7" y="155.2" transform="rotate(-90 74.7 155.2)">PA15</text>
<text x="77.3" y="155.2" transform="rotate(-90 77.3 155.2)">PA14</text>
<text x="42.8" y="160.8">2</text>
<text x="42.8" y="158.3">1</text>
<text x="44.7" y="156.8">EP</text>
<text x="45.1" y="159.6">VBAT</text>
<text x="75.9" y="159.6">PA13</text>
<text x="82.4" y="158.3">36</text>
<text x="82.4" y="160.8">35</text>
<text x="42.8" y="165.9">4</text>
<text x="42.8" y="163.4">3</text>
<text x="45.1" y="167.2">PC15-OSC32_OUT</text>
<text x="45.1" y="164.6">PC14-OSC32_IN</text>
<text x="45.1" y="162.1">PC13</text>
<text x="54.4" y="162.3" transform="rotate(-90 54.4 162.3)">PB8-BOOT0</text>
<text x="75.9" y="164.6">PA12</text>
<text x="75.9" y="167.2">PA11</text>
<text x="76.6" y="162.1">VDD</text>
<text x="82.4" y="163.4">34</text>
<text x="82.4" y="165.9">33</text>
<text x="42.8" y="173.5">7</text>
<text x="42.8" y="171">6</text>
<text x="42.8" y="168.4">5</text>
<text x="45.1" y="172.3">PF1-OSC_OUT</text>
<text x="45.1" y="169.7">PF0-OSC_IN</text>
<text x="75.9" y="169.7">PA10</text>
<text x="77.1" y="172.3">PA9</text>
<text x="82.4" y="168.4">32</text>
<text x="82.4" y="171">31</text>
<text x="82.4" y="173.5">30</text>
<text x="42.8" y="178.6">9</text>
<text x="42.8" y="176.1">8</text>
<text x="45.1" y="179.9">PA1</text>
<text x="45.1" y="177.3">PA0</text>
<text x="45.1" y="174.8">PG10-NRST</text>
<text x="75.9" y="179.9">PB15</text>
<text x="77" y="177.3">PC6</text>
<text x="77.1" y="174.8">PA8</text>
<text x="82.4" y="176.1">29</text>
<text x="82.4" y="178.6">28</text>
<text x="41.6" y="183.7">11</text>
<text x="41.6" y="181.1">10</text>
<text x="45.1" y="185">PA3</text>
<text x="45.1" y="182.4">PA2</text>
<text x="75.9" y="182.4">PB14</text>
<text x="75.9" y="185">PB13</text>
<text x="82.4" y="181.1">27</text>
<text x="82.4" y="183.7">26</text>
<text x="41.6" y="186.2">12</text>
<text x="45.1" y="187.5">PA4</text>
<text x="75.9" y="187.5">PB12</text>
<text x="82.4" y="186.2">25</text>
<text x="49.6" y="196.3" transform="rotate(-90 49.6 196.3)">PA5</text>
<text x="52.1" y="196.3" transform="rotate(-90 52.1 196.3)">PA6</text>
<text x="54.7" y="196.3" transform="rotate(-90 54.7 196.3)">PA7</text>
<text x="57.2" y="196.3" transform="rotate(-90 57.2 196.3)">PC4</text>
<text x="59.7" y="196.3" transform="rotate(-90 59.7 196.3)">PB0</text>
<text x="62.3" y="196.3" transform="rotate(-90 62.3 196.3)">PB1</text>
<text x="64.8" y="196.3" transform="rotate(-90 64.8 196.3)">PB2</text>
<text x="67.4" y="196.3" transform="rotate(-90 67.4 196.3)">VREF+</text>
<text x="69.9" y="196.3" transform="rotate(-90 69.9 196.3)">VDDA</text>
<text x="72.4" y="196.3" transform="rotate(-90 72.4 196.3)">PB10</text>
<text x="75" y="196.3" transform="rotate(-90 75 196.3)">VDD</text>
<text x="77.5" y="196.3" transform="rotate(-90 77.5 196.3)">PB11</text>
<text x="48.6" y="199.4" transform="rotate(-90 48.6 199.4)">13</text>
<text x="51.1" y="199.4" transform="rotate(-90 51.1 199.4)">14</text>
<text x="53.7" y="199.4" transform="rotate(-90 53.7 199.4)">15</text>
<text x="56.2" y="199.4" transform="rotate(-90 56.2 199.4)">16</text>
<text x="58.7" y="199.4" transform="rotate(-90 58.7 199.4)">17</text>
<text x="61.3" y="199.4" transform="rotate(-90 61.3 199.4)">18</text>
<text x="63.8" y="199.4" transform="rotate(-90 63.8 199.4)">19</text>
<text x="71.4" y="199.4" transform="rotate(-90 71.4 199.4)">22</text>
<text x="74" y="199.4" transform="rotate(-90 74 199.4)">23</text>
<text x="76.5" y="199.4" transform="rotate(-90 76.5 199.4)">24</text>
</g>
<g font-size="2.2" fill="#000080">
<text x="270.3" y="8.2">H1</text>
<text x="51.8" y="31">LED1</text>
<text x="261.4" y="33.4">GND</text>
<text x="40.4" y="36.1">R46</text>
<text x="112.8" y="38.7">C68</text>
<text x="120.4" y="38.7">C69</text>
<text x="126.7" y="38.7">C70</text>
<text x="133.1" y="38.7">C73</text>
<text x="139.4" y="38.7">C71</text>
<text x="145.8" y="38.7">C72</text>
<text x="51.8" y="47.6">LED2</text>
<text x="63.3" y="44.9">GND</text>
<text x="242.3" y="43.7">H2</text>
<text x="258.8" y="43.7">H3</text>
<text x="40.4" y="52.6">R49</text>
<text x="148.4" y="51.2">GND</text>
<text x="128" y="56.4">U28</text>
<text x="121.7" y="64.1">C34</text>
<text x="154.7" y="64.1">C35</text>
<text x="39.1" y="67.9">SW1</text>
<text x="54.4" y="67.9">R43</text>
<text x="28.5" y="77.2" transform="rotate(-90 28.5 77.2)">GND</text>
<text x="119.2" y="77.9">GND</text>
<text x="39.1" y="83.1">SW2</text>
<text x="54.4" y="83.1">R44</text>
<text x="108.5" y="80.4">VBUS</text>
<text x="144.5" y="83.1">D2</text>
<text x="75.5" y="87.3" transform="rotate(-90 75.5 87.3)">GND</text>
<text x="125.5" y="84.4">F1</text>
<text x="225.3" y="103.3">VBUS</text>
<text x="125.5" y="133.9">X1</text>
<text x="169.9" y="133.9">X2</text>
<text x="162.3" y="141.5">C76</text>
<text x="190.2" y="141.5">C77</text>
<text x="228.3" y="139">R47</text>
<text x="271.5" y="139">R48</text>
<text x="44.2" y="145.3">U26</text>
<text x="112.8" y="146.6">C74</text>
<text x="148.3" y="146.6">C75</text>
<text x="180.1" y="155.4">GND</text>
<text x="228.4" y="154.1">GND</text>
<text x="261.4" y="154.1">GND</text>
<text x="138.2" y="160.4">GND</text>
</g>
<g font-size="2.2" fill="#00f">
<text x="280.4" y="10.7">VCC_5V</text>
<text x="257.6" y="15.8">SWCLK</text>
<text x="257.6" y="13.3">SWDIO</text>
<text x="280.4" y="15.8">USART1_TX</text>
<text x="280.4" y="13.3">USART1_RX</text>
<text x="270.3" y="23.4">PZ254V-12-8P</text>
<text x="112.8" y="33.6">VBAT</text>
<text x="134.4" y="33.6">VDD</text>
<text x="145.8" y="33.6">VDDA</text>
<text x="161" y="33.6">VCC_3V3</text>
<text x="30.2" y="37.4">VCC_3V3</text>
<text x="40.4" y="41.2">10K</text>
<text x="111.5" y="42.5">100nF</text>
<text x="119.1" y="42.5">100nF</text>
<text x="125.5" y="42.5">100nF</text>
<text x="131.8" y="42.5">100nF</text>
<text x="138.2" y="42.5">100nF</text>
<text x="144.5" y="42.5">100nF</text>
<text x="232.2" y="46.3">VCC_3V3</text>
<text x="248.7" y="46.3">VCC_3V3</text>
<text x="30.2" y="53.9">VCC_3V3</text>
<text x="60.7" y="53.9">PB9</text>
<text x="232.2" y="53.9">BOOT0</text>
<text x="232.2" y="51.4">PB9</text>
<text x="232.2" y="48.8">GND</text>
<text x="248.7" y="53.9">PC13</text>
<text x="248.7" y="51.4">VCC_5V3</text>
<text x="248.7" y="48.8">GND</text>
<text x="40.4" y="57.7">10K</text>
<text x="114" y="59">VCC_5V</text>
<text x="148.3" y="59">VCC_3V3</text>
<text x="232.2" y="56.4">PB7</text>
<text x="232.2" y="59">PB6</text>
<text x="248.7" y="56.4">PA0</text>
<text x="248.7" y="59">PA1</text>
<text x="232.2" y="61.5">PB5</text>
<text x="232.2" y="64.1">PB4</text>
<text x="248.7" y="61.5">PA2</text>
<text x="248.7" y="64.1">PA3</text>
<text x="26.4" y="69.1">NRST</text>
<text x="64.5" y="69.1">VCC_3V3</text>
<text x="121.7" y="66.6">1uF</text>
<text x="128" y="69.1">TPRT9013-33GB</text>
<text x="154.7" y="66.6">1uF</text>
<text x="232.2" y="66.6">PB3</text>
<text x="232.2" y="69.1">PC11</text>
<text x="232.2" y="71.7">PC10</text>
<text x="248.7" y="69.1">PA5</text>
<text x="248.7" y="66.6">PA4</text>
<text x="248.7" y="71.7">PA6</text>
<text x="54.4" y="73">10K</text>
<text x="232.2" y="74.2">PA15</text>
<text x="232.2" y="76.8">PA12</text>
<text x="248.7" y="74.2">PA7</text>
<text x="248.7" y="76.8">PC4</text>
<text x="224.5" y="81.8">USART1_RX</text>
<text x="232.2" y="79.3">PA11</text>
<text x="248.7" y="79.3">PB0</text>
<text x="248.7" y="81.8">PB1</text>
<text x="26.4" y="84.4">BOOT0</text>
<text x="26.4" y="89.5">VCC_3V33</text>
<text x="54.4" y="88.2">100K</text>
<text x="125.5" y="89.5">BSMD0603-050-6V</text>
<text x="153.4" y="85.7">VCC_5V</text>
<text x="224.5" y="84.4">USART1_TX</text>
<text x="232.2" y="86.9">PA8</text>
<text x="232.2" y="89.5">PC6</text>
<text x="248.7" y="84.4">PB2</text>
<text x="248.7" y="86.9">PB10</text>
<text x="248.7" y="89.5">PB11</text>
<text x="144.5" y="90.7">1N5819WS</text>
<text x="232.2" y="92">PB15</text>
<text x="232.2" y="94.5">PB14</text>
<text x="248.7" y="92">PB12</text>
<text x="248.7" y="94.5">PB13</text>
<text x="222" y="125">DP</text>
<text x="269" y="125">DN</text>
<text x="222" y="127.6">DN</text>
<text x="269" y="127.6">DP</text>
<text x="159.8" y="136.5">OSC32_OUT</text>
<text x="178.8" y="136.5">OSC32_IN</text>
<text x="48.8" y="143.3" transform="rotate(-90 48.8 143.3)">VDD</text>
<text x="51.4" y="143.3" transform="rotate(-90 51.4 143.3)">PB9</text>
<text x="53.9" y="143.3" transform="rotate(-90 53.9 143.3)">BOOT0</text>
<text x="56.4" y="143.3" transform="rotate(-90 56.4 143.3)">PB7</text>
<text x="59" y="143.3" transform="rotate(-90 59 143.3)">PB6</text>
<text x="61.5" y="143.3" transform="rotate(-90 61.5 143.3)">PB5</text>
<text x="64.1" y="143.3" transform="rotate(-90 64.1 143.3)">PB4</text>
<text x="66.6" y="143.3" transform="rotate(-90 66.6 143.3)">PB3</text>
<text x="69.1" y="143.3" transform="rotate(-90 69.1 143.3)">PC11</text>
<text x="71.7" y="143.3" transform="rotate(-90 71.7 143.3)">PC10</text>
<text x="74.2" y="143.3" transform="rotate(-90 74.2 143.3)">PA15</text>
<text x="76.8" y="143.3" transform="rotate(-90 76.8 143.3)">SWCLK</text>
<text x="110.2" y="141.5">OSC_OUT</text>
<text x="169.9" y="140.3">32.768kHz</text>
<text x="228.3" y="141.5">5.1K</text>
<text x="271.5" y="141.5">5.1K</text>
<text x="112.8" y="149.2">22pF</text>
<text x="125.5" y="146.6">25MHz</text>
<text x="148.3" y="149.2">22pF</text>
<text x="162.3" y="144.1">22pF</text>
<text x="190.2" y="144.1">22pF</text>
<text x="25.1" y="155.5">GND</text>
<text x="239.8" y="153">KH-TYPE-C-16P</text>
<text x="25.1" y="158">VBAT</text>
<text x="34" y="160.6">PC13</text>
<text x="87.4" y="158">SWDIO</text>
<text x="87.4" y="160.6">VDD</text>
<text x="25.1" y="163.1">OSC32_IN</text>
<text x="25.1" y="165.7">OSC32_OUT</text>
<text x="87.4" y="163.1">PA12</text>
<text x="87.4" y="165.7">PA11</text>
<text x="100.1" y="163.1">DP</text>
<text x="100.1" y="165.7">DN</text>
<text x="25.1" y="168.2">OSC_IN</text>
<text x="25.1" y="170.7">OSC_OUT</text>
<text x="25.1" y="173.3">NRST</text>
<text x="87.4" y="170.7">USART1_TX</text>
<text x="87.4" y="173.3">PA8</text>
<text x="87.4" y="168.2">USART1_RX</text>
<text x="34" y="175.8">PA0</text>
<text x="34" y="178.4">PA1</text>
<text x="87.4" y="175.8">PC6</text>
<text x="87.4" y="178.4">PB15</text>
<text x="12.4" y="180.9">PA2</text>
<text x="12.4" y="183.4">PA3</text>
<text x="25.1" y="183.4">USART2_RX</text>
<text x="25.1" y="180.9">USART2_TX</text>
<text x="34" y="186">PA4</text>
<text x="87.4" y="186">PB12</text>
<text x="87.4" y="183.4">PB13</text>
<text x="87.4" y="180.9">PB14</text>
<text x="23.9" y="197.4">STM32G431CBU6</text>
<text x="48.8" y="206.8" transform="rotate(-90 48.8 206.8)">PA5</text>
<text x="51.4" y="206.8" transform="rotate(-90 51.4 206.8)">PA6</text>
<text x="53.9" y="206.8" transform="rotate(-90 53.9 206.8)">PA7</text>
<text x="56.4" y="206.8" transform="rotate(-90 56.4 206.8)">PC4</text>
<text x="59" y="206.8" transform="rotate(-90 59 206.8)">PB0</text>
<text x="61.5" y="206.8" transform="rotate(-90 61.5 206.8)">PB1</text>
<text x="64.1" y="206.8" transform="rotate(-90 64.1 206.8)">PB2</text>
<text x="66.6" y="206.8" transform="rotate(-90 66.6 206.8)">VDDA 20</text>
<text x="69.1" y="206.8" transform="rotate(-90 69.1 206.8)">VDDA 21</text>
<text x="71.7" y="206.8" transform="rotate(-90 71.7 206.8)">PB10</text>
<text x="74.2" y="206.8" transform="rotate(-90 74.2 206.8)">VDD</text>
<text x="76.8" y="206.8" transform="rotate(-90 76.8 206.8)">PB11</text>
</g>
<g font-size="2.2" fill="#f00">
<text x="275.3" y="29.8">调试接口</text>
<text x="49.3" y="59">用户LED</text>
<text x="29" y="94.5">用户按键（与BOOT复用）</text>
<text x="244.9" y="155.5">USB_C</text>
</g>
<text font-size="1.5" fill="#000080" x="236" y="109.9">USB2</text>
</svg>
